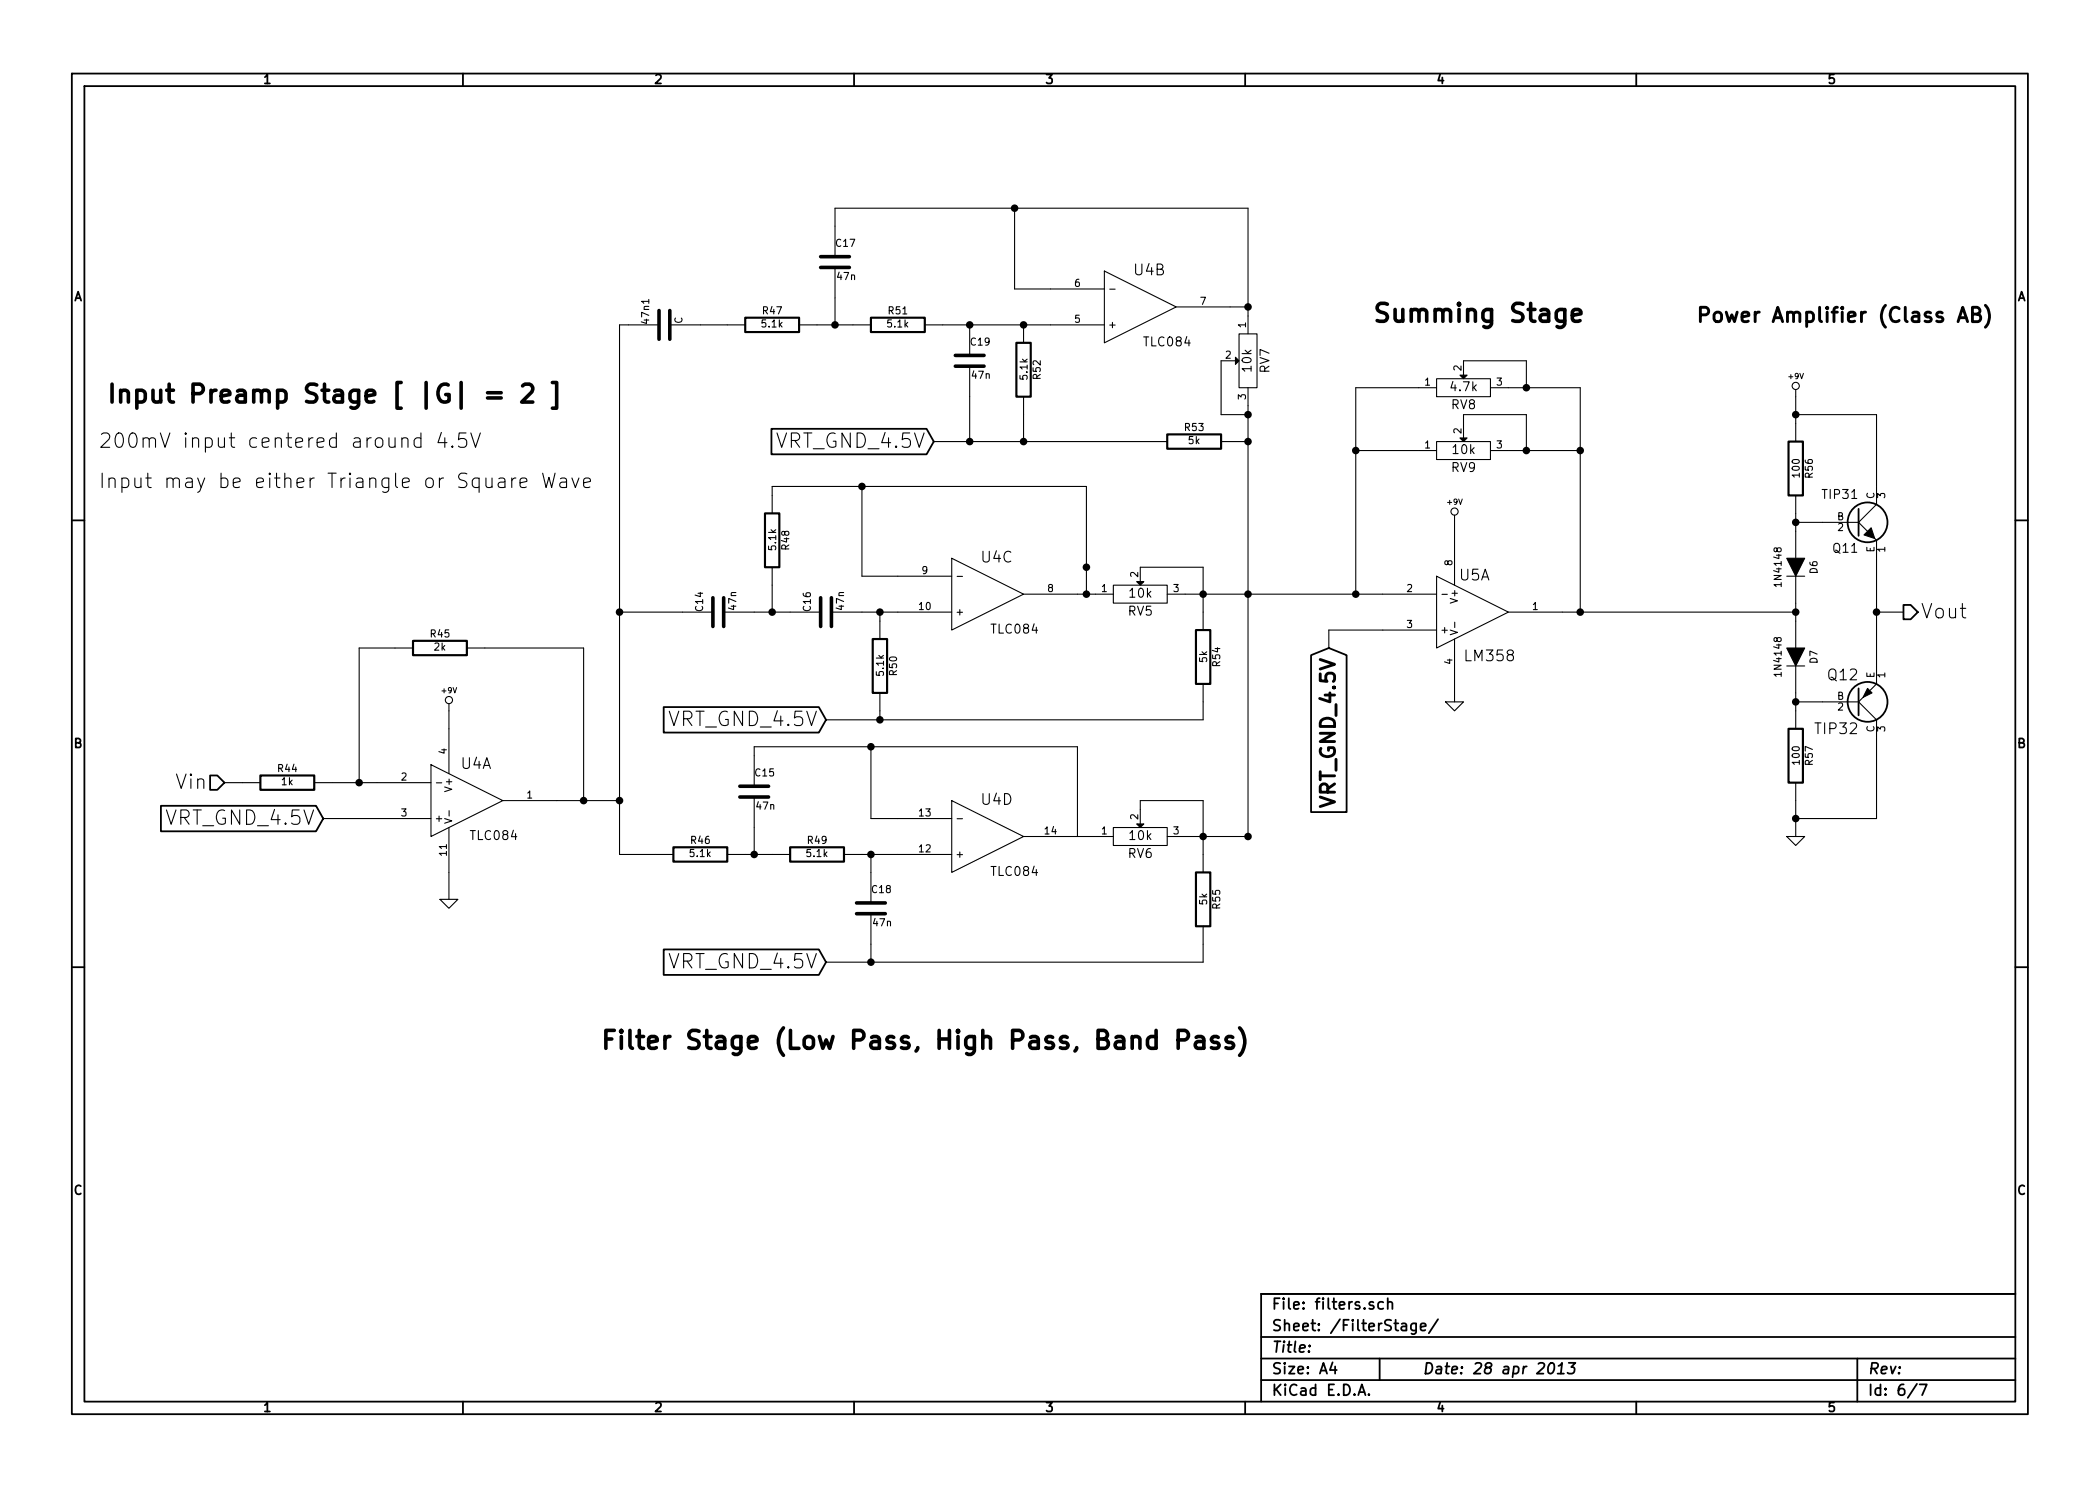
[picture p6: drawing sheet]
<svg xmlns="http://www.w3.org/2000/svg" width="297mm" height="210mm" viewBox="0 0 297 210" stroke-linecap="round" stroke-linejoin="round" font-family="sans-serif">
<g fill="none" stroke="#000" stroke-width=".25">
<path d="M10.2 10.4h276.6v189.7h-276.6zM11.9 12.2h273.2v186.1h-273.2zM65.5 10.4v1.8M120.8 10.4v1.8M176.1 10.4v1.8M231.4 10.4v1.8M10.2 73.6h1.7M109.1 60.7h22l1 1.8-1 1.8h-22zM262.9 72v3.8M285.1 73.6h1.7M185.4 92.7l2.6-1 2.5 1v22.2h-5.1zM269.2 85.6h1.1l1 1-1 1h-1.1z"/>
<path d="M22.8 114h21.9l1 1.8-1 1.8h-21.9zM29.7 109.7h1l1 1-1 1.1h-1zM93.9 100h21.9l1 1.8-1 1.9h-21.9zM10.2 136.8h1.7M93.9 134.3h21.9l1 1.8-1 1.8h-21.9zM285.1 136.8h1.7M65.5 198.3v1.8M120.8 198.3v1.8M176.1 198.3v1.8M178.4 189.2h106.7M178.4 195.3h106.7M178.4 192.2h106.7"/>
<path d="M185.2 190.4h.1l-.1 .1v-.1v.1M188.5 192.8l-.4 1h1M188.8 193.3v1.1M192.1 197.4l.5-1.5 .5 1.5M192.3 197h.7M193.6 197.3h.1l-.1 .1-.1-.1h.1v.1M194.3 184.3l-.4-.1-.2 .2 .1 .2 .5 .2v.1v.2l-.2 .1-.4-.1M195.1 192.2v3.1M195.7 184.3a.48 .48 0 0 0-.7 0l-.1 .6a.48 .48 0 0 0 .8 .2M196.3 184.3a.38 .38 0 0 1 .7 .1v.8M196.3 183.7v1.5M198.3 187.3l.1-.1 .5 .1v1"/>
<path d="M198.9 187.6l-.5 .1a.3 .3 0 0 0-.2 .3 .3 .3 0 0 0 .2 .3l.5-.1M200.3 187.2v1.3a.43 .43 0 0 1-.7 .2M200.3 187.3a.48 .48 0 0 0-.7 .1v.6a.48 .48 0 0 0 .7 .2M200.9 187.8l.8-.2-.1-.3-.4-.1-.3 .3 .1 .7 .2 .1 .4-.1M203.4 186.7l-1.3 1.9M219.2 193a.35 .35 0 0 1 .4-.2 .35 .35 0 0 1 .2 .3 .87 .87 0 0 1-.5 1.3l-.2-.1a1.14 1.14 0 0 1 .1-1.3zM220.3 194.4h.9M220.4 193.3l.6-.5-.2 1.6M221.9 192.8h.9l-.6 .6a.38 .38 0 0 1 .5 .3v.4l-.2 .2-.6 .1-.2-.2M231.4 198.3v1.8M262.7 192.2v6.1M271.1 195.8l-1.3 2"/>
<path d="M271.5 195.9h1l-.6 1.5M285.1 183.1h-106.7v15.2"/>
<circle cx="264.2" cy="73.9" r="2.82"/>
<circle cx="264.2" cy="99.3" r="2.82"/>
</g>
<g fill="none" stroke="#000" stroke-width=".15">
<path d="M118.1 36.3v-6.8h58.4v17.7M118.1 37.8v8.2M143.5 29.5h.1M143.5 29.5v11.4h12.7M156.2 38.3l10.2 5.1-10.2 5.1zM93.2 46h-5.6v74.9h7.6M94.7 46h10.7M113 46h10.2M130.8 46h25.4M137.2 46v4.3M137.2 51.8v10.7M144.8 46v2.5"/>
<path d="M144.8 56.1v6.4M157 40.9h.7M166.4 43.4h10.1M174.8 51h-2.1v7.7h3.8M175.3 47.2h2.5v7.7h-2.5zM176.5 54.9v63.5h-11.4M203.2 53.6h7.6v2.5h-7.6zM203.2 54.9h-11.4v29.2M207 53.1v-2.1h8.9v3.9M210.8 54.9h12.7v31.7M254 55.1v7.4M254 58.7h11.4v12.7l-2.5 2.5"/>
<path d="M59.5 62l-.5-.1-.4 .4v.6l.2 .3 .2 .1 .5-.1M59.5 61.3v2M62.4 61.2l-.4 1.4h1.2M62.9 61.9v1.4M64 63.1l.1 .1-.1 .1-.1-.1 .1-.1v.2M65.9 61.3h-1l-.1 .9 .4-.2h.4l.3 .2 .1 .2v.5l-.1 .2-.3 .2h-.4l-.4-.2M66.6 61.3l.7 2 .6-2M70.6 67.7l.2-.1 .5 .1 .1 1.3M71.4 68.1l-.2 .1h-.4a.39 .39 0 0 0-.4 .4 .39 .39 0 0 0 .4 .4l.6-.1M72.4 67.6v1.4M73 67.6a.55 .55 0 0 0-.6 .4M73.6 68.3l.9-.2-.1-.4-.5-.1-.3 .3v.8l.1 .2 .2 .1 .5-.1"/>
<path d="M76.8 66.9l.4 2.1 .4-1.5 .4 1.5 .5-2.1M79.3 67.7l.2-.1 .6 .1v1.3M80.1 68.1l-.1 .1h-.5a.39 .39 0 0 0-.3 .4 .39 .39 0 0 0 .3 .4l.6-.1M80.9 67.6l.5 1.4 .5-1.4M82.5 68.3l1-.2-.1-.4-.5-.1-.4 .3v.8l.2 .2 .2 .1 .5-.1M109.2 72.6v-3.8h44.5v15.3M121.9 68.8v12.7h12.7M132.1 62.5h33M134.6 79l10.2 5.1-10.2 5zM172.7 62.5h3.8M191.8 63.7h11.4M203.2 62.5h7.6v2.5h-7.6z"/>
<path d="M205.7 72.9v9.9M207 62v-3.3h8.9v5M210.8 63.7h12.7M254 73.9h8.9M254 70.1v8.9M262.9 73.9l1.3 1.3M265.2 76.2l.2 .2v20.4l-.9 .9M58.4 91.7h-7.6v19M63.5 99.6v9.9M66 91.7h16.5v21.6M87.6 86.6h13.2M102.4 86.6h13.7"/>
<path d="M109.2 80.3v6.3M117.6 86.6h17M124.5 86.6v3.8M124.5 98v3.8M135.4 81.6h.7M144.8 84.1h12.7M157.5 82.8h7.6v2.5h-7.6zM161.3 82.3v-2h8.9v8.8M165.1 84.1h38.1M170.2 96.8v5h-53.4M203.2 81.5l10.2 5.1-10.2 5.1zM203.2 89.1h-15.2v2.6"/>
<path d="M204 84.1h.7M204.5 99.3h2.5l-1.3 1.3zM205.1 89.1l1 .4-1 .3M205.7 90.4v8.9M205.8 88v.8M213.4 86.6h40.6M252.7 81.5h2.6M252.7 94.2h2.6M254 99.3h8.9M254 81.5v10.2M254 94.2v8.9M262.9 99.3l2.5 2.5v14h-11.4"/>
<path d="M263.5 98.7l-.6 .6M265.4 86.6h3.8M31.7 110.7h5.1M44.4 110.7h16.6M45.7 115.8h15.3M61 108.2l10.1 5.1-10.1 5.1zM61.7 110.8h.8M62.9 115.8l1 .3-1 .4M63.5 117.1v10.1M63.5 114.7v.8M71.1 113.3h16.5M106.7 111.2v-5.5h45.7v12.7"/>
<path d="M106.7 112.8v8.1M123.2 105.7v10.1h11.4M134.6 113.3l10.2 5.1-10.2 5zM135.4 115.8h.7M144.8 118.4h12.7M157.5 117.1h7.6v2.5h-7.6zM161.3 116.6v-3.3h8.9v10.1M252.7 118.4h2.6l-1.3 1.2zM254 110.7v7.7M62.2 127.2h2.6l-1.3 1.3zM102.9 120.9h8.9M119.4 120.9h15.2"/>
<path d="M123.2 120.9v6.9M123.2 129.3v6.8M170.2 131.1v5h-53.4"/>
<circle cx="254" cy="54.6" r=".51"/>
<circle cx="205.7" cy="72.4" r=".51"/>
<circle cx="63.5" cy="99.1" r=".51"/>
</g>
<g fill="none" stroke="#000" stroke-width=".3">
<path d="M105.4 45h7.6v2h-7.6zM123.2 45h7.6v2h-7.6zM143.8 48.5h2v7.6h-2zM108.2 72.6h2v7.7h-2zM165.1 61.5h7.6v2h-7.6zM253 62.5h2v7.6h-2zM58.4 90.7h7.6v2h-7.6zM123.4 90.4h2.1v7.6h-2.1zM169.2 89.1h2v7.7h-2zM36.8 109.7h7.6v2.1h-7.6zM95.2 119.9h7.7v2h-7.7zM111.8 119.9h7.6v2h-7.6z"/>
<path d="M253 103.1h2v7.6h-2zM169.2 123.4h2v7.7h-2z"/>
</g>
<g fill="none" stroke="#000" stroke-width=".51">
<path d="M116.1 37.8h4M116.1 36.3h4M69 55.6h1.9M69 56.3h1.9M73.9 54.6l.4-.2h.6a.71 .71 0 0 1 .3 1l-1.4 1.5h1.6M78.1 54.1h.6v3.7h-.6M93.2 43.9v4.1M94.7 43.9v4.1M135.1 51.8h4.1M135.1 50.3h4.1M222.4 44.6l1.2-.2-.1-.5-.3-.1h-.4l-.3 .1-.1 .2v1l.1 .3 .3 .1 .7-.1M100.8 84.6v4"/>
<path d="M102.4 84.6v4M116.1 84.6v4M117.6 84.6v4M104.6 112.8h4.1M104.6 111.2h4.1M121.2 129.3h4M121.2 127.8h4M166.6 147.1h1a.7 .7 0 0 0 .5-.6 .7 .7 0 0 0-.5-.7h-1v2.5M169.2 146.8l.2-.1h.5l.3 .1 .1 .2v1.3M170.3 147.3l-.3 .1h-.6a.5 .5 0 0 0-.3 .4 .5 .5 0 0 0 .3 .5h.6l.3-.1M172.3 146.8l-.2-.1h-.4l-.2 .1-.2 .2 .2 .4 .8 .2 .1 .2-.1 .4-.2 .1-.8-.1M174.4 146.8l-.3-.1h-.3l-.3 .1-.1 .2 .1 .4 .9 .2 .1 .2-.1 .4-.3 .1-.7-.1"/>
<path d="M175.3 145.4a2.9 2.9 0 0 1 0 3.9"/>
</g>
<path d="M174.8 50.5l.5 .5-.5 .6zM206.5 53.1h1l-.5 .5zM206.5 62h1l-.5 .5zM252.7 79h2.6l-1.3 2.5zM264.7 74.7l.5 1.5-1.5-.5zM160.8 82.3h1l-.5 .5zM252.7 91.7h2.6l-1.3 2.5zM264.2 97.4l.6 .6-1.3 .7zM160.8 116.6h1l-.5 .5z" fill="#000" stroke="#000" stroke-width=".15"/>
<g fill="#000" stroke="#000" stroke-width=".25">
<path d="M262.9 97.4v3.8z"/>
<circle cx="143.5" cy="29.5" r=".41"/>
<circle cx="118.1" cy="46" r=".41"/>
<circle cx="137.2" cy="46" r=".41"/>
<circle cx="144.8" cy="46" r=".41"/>
<circle cx="176.5" cy="43.4" r=".41"/>
<circle cx="176.5" cy="58.7" r=".41"/>
<circle cx="215.9" cy="54.9" r=".41"/>
<circle cx="254" cy="58.7" r=".41"/>
<circle cx="121.9" cy="68.8" r=".41"/>
<circle cx="137.2" cy="62.5" r=".41"/>
<circle cx="144.8" cy="62.5" r=".41"/>
<circle cx="176.5" cy="62.5" r=".41"/>
<circle cx="191.8" cy="63.7" r=".41"/>
<circle cx="215.9" cy="63.7" r=".41"/>
<circle cx="223.5" cy="63.7" r=".41"/>
<circle cx="254" cy="73.9" r=".41"/>
<circle cx="87.6" cy="86.6" r=".41"/>
<circle cx="109.2" cy="86.6" r=".41"/>
<circle cx="124.5" cy="86.6" r=".41"/>
<circle cx="153.7" cy="84.1" r=".41"/>
<circle cx="153.7" cy="80.3" r=".41"/>
<circle cx="170.2" cy="84.1" r=".41"/>
<circle cx="176.5" cy="84.1" r=".41"/>
<circle cx="191.8" cy="84.1" r=".41"/>
<circle cx="223.5" cy="86.6" r=".41"/>
<circle cx="254" cy="99.3" r=".41"/>
<circle cx="254" cy="86.6" r=".41"/>
<circle cx="265.4" cy="86.6" r=".41"/>
<circle cx="50.8" cy="110.7" r=".41"/>
<circle cx="82.5" cy="113.3" r=".41"/>
<circle cx="87.6" cy="113.3" r=".41"/>
<circle cx="123.2" cy="105.7" r=".41"/>
<circle cx="124.5" cy="101.8" r=".41"/>
<circle cx="170.2" cy="118.4" r=".41"/>
<circle cx="176.5" cy="118.4" r=".41"/>
<circle cx="254" cy="115.8" r=".41"/>
<circle cx="106.7" cy="120.9" r=".41"/>
<circle cx="123.2" cy="120.9" r=".41"/>
<circle cx="123.2" cy="136.1" r=".41"/>
</g>
<path d="M277 45.5l.6-2 .7 2M277.1 45h1M279 44.4h.7a.49 .49 0 0 0 .4-.4 .49 .49 0 0 0-.4-.5h-.7v2h.8a.54 .54 0 0 0 .4-.6 .54 .54 0 0 0-.5-.5M280.8 43.2a2.32 2.32 0 0 1 0 3.1" fill="none" stroke="#000" stroke-width=".41"/>
<g font-size="3.5">
<text x="194.3" y="45.7">Summing Stage</text>
<text x="15.2" y="57.1">Input Preamp Stage [ |G| = 2 ]</text>
<text x="85.1" y="148.6">Filter Stage (Low Pass, High Pass, Band Pass)</text>
</g>
<g font-size="2.8">
<text x="240" y="45.7">Power Amplifier (Class AB)</text>
<text x="14" y="63.5">200mV input centered around 4.5V</text>
<text x="110" y="63.5">VRT_GND_4.5V</text>
<text x="14" y="69.2">Input may be either Triangle or Square Wave</text>
<text x="271.7" y="87.6">Vout</text>
<text x="94.7" y="102.9">VRT_GND_4.5V</text>
<text x="24.9" y="111.8">Vin</text>
<text x="23.6" y="116.8">VRT_GND_4.5V</text>
<text x="189" y="114" transform="rotate(-90 189 114)">VRT_GND_4.5V</text>
<text x="94.7" y="137.2">VRT_GND_4.5V</text>
</g>
<g font-size="2.1">
<text x="160.5" y="39">U4B</text>
<text x="138.9" y="79.7">U4C</text>
<text x="206.4" y="82.2">U5A</text>
<text x="207.4" y="93.6">LM358</text>
<text x="258.6" y="96.3">Q12</text>
<text x="256.9" y="104">TIP32</text>
<text x="65.2" y="108.9">U4A</text>
<text x="138.9" y="114">U4D</text>
<text x="179.9" y="185.4">File: filters.sch</text>
<text x="179.9" y="191.5">Title:</text>
<text x="179.9" y="188.4">Sheet: /FilterStage/</text>
<text x="179.9" y="197.6">KiCad E.D.A.</text>
<text x="179.9" y="194.5">Size: A4</text>
<text x="201.2" y="194.5">Date: 28 apr 2013</text>
<text x="264.2" y="194.5">Rev:</text>
<text x="264.2" y="197.6">Id: 6/7</text>
</g>
<g font-size="1.8">
<text x="37.3" y="11.9">1</text>
<text x="92.7" y="11.9">2</text>
<text x="148" y="11.9">3</text>
<text x="203.3" y="11.9">4</text>
<text x="258.6" y="11.9">5</text>
<text x="10.4" y="42.7">A</text>
<text x="285.3" y="42.7">A</text>
<text x="161.9" y="49.1">TLC084</text>
<text x="177.1" y="52.5" transform="rotate(-90 177.1 52.5)">10k</text>
<text x="179.6" y="52.8" transform="rotate(-90 179.6 52.8)">RV7</text>
<text x="205.3" y="55.4">4.7k</text>
<text x="205.3" y="58">RV8</text>
<text x="205.5" y="64.3">10k</text>
<text x="205.3" y="66.8">RV9</text>
<text x="257.9" y="70.7">TIP31</text>
<text x="259.3" y="78.3">Q11</text>
<text x="140.3" y="89.7">TLC084</text>
<text x="159.6" y="87.2">RV5</text>
<text x="159.8" y="84.6">10k</text>
<text x="10.4" y="105.9">B</text>
<text x="285.3" y="105.9">B</text>
<text x="66.6" y="118.9">TLC084</text>
<text x="159.8" y="118.9">10k</text>
<text x="140.3" y="124">TLC084</text>
<text x="159.6" y="121.5">RV6</text>
<text x="10.4" y="169.1">C</text>
<text x="285.3" y="169.1">C</text>
<text x="37.3" y="199.8">1</text>
<text x="92.7" y="199.8">2</text>
<text x="148" y="199.8">3</text>
<text x="203.3" y="199.8">4</text>
<text x="258.6" y="199.8">5</text>
</g>
<g font-size="1.4">
<text x="118.3" y="35">C17</text>
<text x="118.5" y="39.7">47n</text>
<text x="152" y="40.6">6</text>
<text x="91.9" y="45.7" transform="rotate(-90 91.9 45.7)">47n1</text>
<text x="96.6" y="45.8" transform="rotate(-90 96.6 45.8)">C</text>
<text x="107.8" y="46.4">5.1k</text>
<text x="107.9" y="44.5">R47</text>
<text x="125.6" y="46.4">5.1k</text>
<text x="125.7" y="44.5">R51</text>
<text x="152" y="45.7">5</text>
<text x="156.7" y="46.5">+</text>
<text x="169.8" y="43.2">7</text>
<text x="176.3" y="46.3" transform="rotate(-90 176.3 46.3)">1</text>
<text x="137.3" y="48.9">C19</text>
<text x="137.5" y="53.6">47n</text>
<text x="145.4" y="53.6" transform="rotate(-90 145.4 53.6)">5.1k</text>
<text x="147.2" y="53.6" transform="rotate(-90 147.2 53.6)">R52</text>
<text x="173.4" y="50.8">2</text>
<text x="206.8" y="52.4" transform="rotate(-90 206.8 52.4)">2</text>
<text x="176.3" y="56.5" transform="rotate(-90 176.3 56.5)">3</text>
<text x="201.5" y="54.6">1</text>
<text x="211.7" y="54.6">3</text>
<text x="167.6" y="61">R53</text>
<text x="168.1" y="62.9">5k</text>
<text x="201.5" y="63.5">1</text>
<text x="206.8" y="61.3" transform="rotate(-90 206.8 61.3)">2</text>
<text x="211.7" y="63.5">3</text>
<text x="254.6" y="67.4" transform="rotate(-90 254.6 67.4)">100</text>
<text x="256.5" y="67.6" transform="rotate(-90 256.5 67.6)">R56</text>
<text x="265.2" y="70.6" transform="rotate(-90 265.2 70.6)">C</text>
<text x="266.7" y="70.5" transform="rotate(-90 266.7 70.5)">3</text>
<text x="109.8" y="77.8" transform="rotate(-90 109.8 77.8)">5.1k</text>
<text x="111.7" y="77.7" transform="rotate(-90 111.7 77.7)">R48</text>
<text x="259.8" y="73.7">B</text>
<text x="260" y="75.2">2</text>
<text x="130.4" y="81.3">9</text>
<text x="148.2" y="83.8">8</text>
<text x="155.8" y="83.8">1</text>
<text x="161" y="81.7" transform="rotate(-90 161 81.7)">2</text>
<text x="166" y="83.8">3</text>
<text x="199" y="83.8">2</text>
<text x="205.5" y="80" transform="rotate(-90 205.5 80)">8</text>
<text x="252" y="82.7" transform="rotate(-90 252 82.7)">1N4148</text>
<text x="257.1" y="81.1" transform="rotate(-90 257.1 81.1)">D6</text>
<text x="265.2" y="78.2" transform="rotate(-90 265.2 78.2)">E</text>
<text x="266.7" y="78.1" transform="rotate(-90 266.7 78.1)">1</text>
<text x="99.5" y="86.4" transform="rotate(-90 99.5 86.4)">C14</text>
<text x="104.2" y="86.3" transform="rotate(-90 104.2 86.3)">47n</text>
<text x="114.7" y="86.4" transform="rotate(-90 114.7 86.4)">C16</text>
<text x="119.4" y="86.3" transform="rotate(-90 119.4 86.3)">47n</text>
<text x="130" y="86.4">10</text>
<text x="135.1" y="87.1">+</text>
<text x="199" y="88.9">3</text>
<text x="203.7" y="89.7">+</text>
<text x="206.2" y="85.1" transform="rotate(-90 206.2 85.1)">V+</text>
<text x="216.8" y="86.4">1</text>
<text x="60.9" y="90.2">R45</text>
<text x="61.4" y="92.1">2k</text>
<text x="125.1" y="95.5" transform="rotate(-90 125.1 95.5)">5.1k</text>
<text x="126.9" y="95.5" transform="rotate(-90 126.9 95.5)">R50</text>
<text x="170.8" y="93.7" transform="rotate(-90 170.8 93.7)">5k</text>
<text x="172.6" y="94.3" transform="rotate(-90 172.6 94.3)">R54</text>
<text x="205.5" y="94" transform="rotate(-90 205.5 94)">4</text>
<text x="252" y="95.4" transform="rotate(-90 252 95.4)">1N4148</text>
<text x="257.1" y="93.8" transform="rotate(-90 257.1 93.8)">D7</text>
<text x="265.2" y="96" transform="rotate(-90 265.2 96)">E</text>
<text x="266.7" y="95.9" transform="rotate(-90 266.7 95.9)">1</text>
<text x="259.8" y="99.1">B</text>
<text x="260" y="100.6">2</text>
<text x="63.2" y="106.7" transform="rotate(-90 63.2 106.7)">4</text>
<text x="265.2" y="103.6" transform="rotate(-90 265.2 103.6)">C</text>
<text x="266.7" y="103.5" transform="rotate(-90 266.7 103.5)">3</text>
<text x="39.3" y="109.3">R44</text>
<text x="39.8" y="111.1">1k</text>
<text x="56.8" y="110.5">2</text>
<text x="64" y="111.8" transform="rotate(-90 64 111.8)">V+</text>
<text x="74.5" y="113">1</text>
<text x="106.9" y="109.9">C15</text>
<text x="254.6" y="108.1" transform="rotate(-90 254.6 108.1)">100</text>
<text x="256.5" y="108.2" transform="rotate(-90 256.5 108.2)">R57</text>
<text x="56.8" y="115.6">3</text>
<text x="61.5" y="116.3">+</text>
<text x="97.8" y="119.5">R46</text>
<text x="107" y="114.6">47n</text>
<text x="114.3" y="119.5">R49</text>
<text x="130" y="115.6">13</text>
<text x="147.8" y="118.1">14</text>
<text x="155.8" y="118.1">1</text>
<text x="161" y="115.9" transform="rotate(-90 161 115.9)">2</text>
<text x="166" y="118.1">3</text>
<text x="63.2" y="121.1" transform="rotate(-90 63.2 121.1)">11</text>
<text x="97.6" y="121.3">5.1k</text>
<text x="114.1" y="121.3">5.1k</text>
<text x="130" y="120.6">12</text>
<text x="135.1" y="121.4">+</text>
<text x="123.4" y="126.4">C18</text>
<text x="123.5" y="131.1">47n</text>
<text x="170.8" y="128" transform="rotate(-90 170.8 128)">5k</text>
<text x="172.6" y="128.5" transform="rotate(-90 172.6 128.5)">R55</text>
</g>
<g font-size="1.1">
<text x="253" y="53.7">+9V</text>
<text x="204.8" y="71.4">+9V</text>
<text x="62.5" y="98.1">+9V</text>
</g>
</svg>
